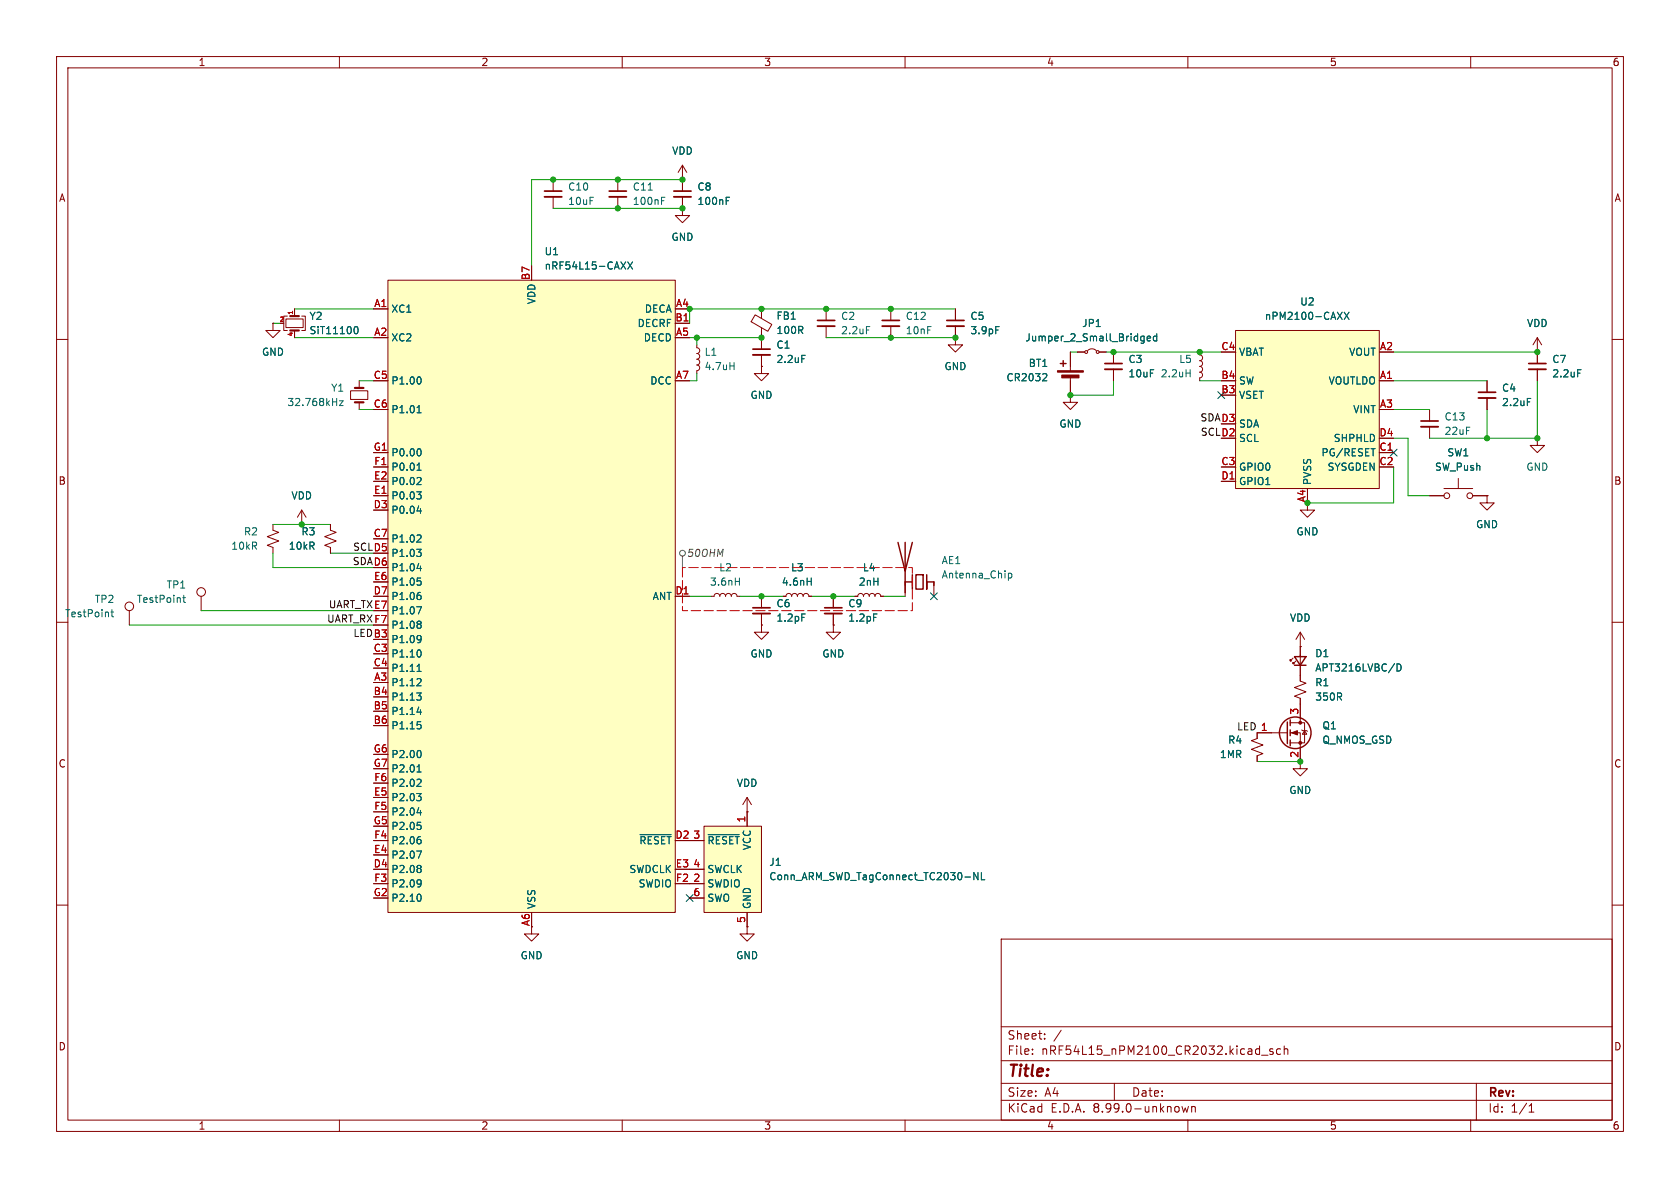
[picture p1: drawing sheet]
<svg xmlns="http://www.w3.org/2000/svg" width="297mm" height="210mm" viewBox="0 0 297 210" stroke-linecap="round" stroke-linejoin="round" font-family="sans-serif">
<g fill="none" stroke="#840000" stroke-width=".18">
<path d="M10 10h277v190h-277zM12 12h273v186h-273zM60 10v2M110 10v2M160 10v2M210 10v2M260 10v2M10 60h2M134.6 59.7v2M285 60h2M134.6 62.7v2.1M10 110h2"/>
<path d="M147.3 110.5v1.3h1.3l-1.3 1.2-1.3-1.2h1.3M147.3 110.5h.1M285 110h2M10 160h2M285 160h2M177 166h108v32h-108zM60 198v2M110 198v2M160 198v2M177 194.5h108M177 191.5h108M177 187.5h108"/>
<path d="M177 181.5h108M182.5 186.3v.1M182.5 185.5v.1M184.7 183.6v.1M184.7 182.8v.1M187.6 182.1l-1.3 2M197 191.5v3M209 195.6l.2 1 .3-.7 .3 .7 .3-1M210 198v2M210.7 195.6v1M210.7 195.7l.2-.1 .3 .1 .1 .9M223 186.5h1.2"/>
<path d="M225 185.5l-.3-.1-.2 .2v.2l.5 .2v.3h-.5M226.4 185.5l-.4-.1-.3 .3v.4l.1 .2h.6M227 185.5l.2-.1 .4 .1 .1 .9M227 184.9v1.5M260 198v2M261 191.5v6.5M270.3 196.6h.9M270.3 195.5l.4-.4v1.5"/>
</g>
<path d="M133.1 61.7h3" fill="none" stroke="#840000" stroke-width=".3"/>
<path d="M133.1 62.7h3" fill="none" stroke="#840000" stroke-width=".33"/>
<path d="M141.7 62.8h.7" fill="none" stroke="#006464" stroke-width=".18"/>
<path d="M124.5 146.1h10.1v15.2h-10.1z" fill="#ffffc2"/>
<g fill="none" stroke="#840000" stroke-width=".18">
<path d="M48.3 57.2v1.2h1.2l-1.2 1.3-1.3-1.3h1.3M48.3 57.2h.1M50.5 56.4h3.1v1.5h-3.1zM50.8 55.9h-.6v2.5h.6M52.1 54.6v1.3M52.1 58.4v1.3M53.3 55.9h.7v2.5h-.7M133.5 55.7l2.9 1.7-.7 1.2-2.9-1.7zM134.6 54.6v1.7M134.6 57.9v1.8M146 54.6v2M146 57.7v2"/>
<path d="M157.5 54.6v2M157.5 57.7v2M168.9 59.7v1.3h1.3l-1.3 1.2-1.3-1.2h1.3M168.9 59.7h.1M168.9 54.6v2M168.9 57.7v2M62 69.1h3v1.5h-3zM63.5 67.3v1.3M63.5 71.1v1.3M123.2 61v.5l.4 .1 .1 .4-.1 .3-.4 .2 .3 .1 .2 .2-.1 .5-.4 .2 .4 .1 .1 .4-.1 .4-.4 .1 .3 .2 .2 .3-.2 .4-.3 .1v.5M134.6 64.8v1.2h1.3l-1.3 1.3-1.3-1.3h1.3M134.6 64.8h.1"/>
<path d="M189.2 69.9v1.2h1.3l-1.3 1.3-1.2-1.3h1.2M189.2 69.9h.1M189.2 62.2v3.3M189.2 66.5v3.4M190.5 62.2h1.3M192.3 62a1.08 1.08 0 0 1 1.5 0M194.3 62.2h1.3M196.8 62.2v2.1M196.8 65.3v2M48.3 92.7v1l1 .4-2.1 .8 2.1 .7-2.1 .8 1.1 .4v1M53.3 92.7h.1M53.3 90.2l-.7 1.2"/>
<path d="M53.3 90.2l.8 1.2M53.3 90.2v2.5M58.4 92.7v1l1 .4-2 .8 2 .7-2 .8 1 .4v1M231.1 88.9v1.3h1.3l-1.3 1.2-1.2-1.2h1.2M22.9 108v2.5M35.6 105.4v2.6M125.7 105.4h.5l.2-.3 .3-.2 .4 .2 .2 .3 .1-.3 .4-.2 .3 .2 .2 .3 .1-.3 .4-.2 .3 .2 .2 .3 .1-.3 .4-.2 .4 .2 .1 .3h.5M134.6 110.5v1.3h1.3l-1.3 1.2-1.3-1.2h1.3M134.6 110.5h.1M134.6 105.4v2M134.6 108.5v2M138.4 105.4h.5l.2-.3 .3-.2 .4 .2 .2 .3 .1-.3 .4-.2 .3 .2 .2 .3 .1-.3 .4-.2 .3 .2 .2 .3 .1-.3 .4-.2 .4 .2 .1 .3h.5"/>
<path d="M147.3 105.4v2M147.3 108.5v2M151.1 105.4h.5l.2-.3 .3-.2 .4 .2 .2 .3 .1-.3 .4-.2 .3 .2 .2 .3 .1-.3 .4-.2 .3 .2 .2 .3 .1-.3 .4-.2 .4 .2 .1 .3h.5M160 102.9v2.5M165.1 102.9v2.5M228.6 116.3l-.5 .5v-.2v.2h.2M229.1 116.8l-.5 .5v-.2v.2h.3M229.9 114.3h.1M229.9 111.8v8.6l1 .4-2 .7 2 .8-2 .8 1 .3v4.4M229.9 111.8l-.8 1.2M229.9 111.8l.7 1.2M227.6 129.5h-5.4v1.1l-1 .3 2.1 .8-2.1 .8 2.1 .7-1.1 .4v1"/>
<path d="M228.1 129.5h1.8v6.4h1.2l-1.2 1.3-1.3-1.3h1.3M228.1 127.8h2.5v3.5h-2.5M230.1 129l.2 .2h.7l.1 .1M230.6 129.2l.4 .6h-.7zM121.9 148.6h2.6M121.9 153.7h2.6M121.9 156.2h2.6M121.9 158.8h2.6M124.5 146.1h10.1v15.2h-10.1zM132.1 143.5h.1M132.1 141v5.1M132.1 141l-.8 1.2"/>
<path d="M132.1 141l.7 1.2M132.1 163.8v1.3h1.2l-1.2 1.3-1.3-1.3h1.3M132.1 163.8h.1M132.1 161.3v2.5"/>
<circle cx="192" cy="62.2" r=".25"/>
<circle cx="194.1" cy="62.2" r=".25"/>
<circle cx="22.9" cy="107.2" r=".76"/>
<circle cx="35.6" cy="104.6" r=".76"/>
</g>
<g fill="none" stroke="#006464" stroke-width=".18">
<path d="M62.7 57.9l.2-.2a.68 .68 0 0 1 .4 .7 .68 .68 0 0 1-.4 .6l-.2-.1M153.2 57.7h.6M176 57.7h.6M201.9 59.4l.4 .1M202.3 59.4v1.1l-.3 .2M202.8 59.8l.6-.1v-.2l-.4-.1-.2 .2 .1 .6h.5M204.5 59.5l-.4-.1-.2 .3 .1 .5h.5M204.5 59v1.3M60 70.9h.7l-.7 .8h.7M129 64.7h.8M129.8 64.1v1.2M184.8 66l.3 .3-.1 .3-.7 .7h.8"/>
<path d="M202.3 60.2l-.4 .1M19.6 108.2h.5M19.8 107.8v1.1l.3 .1M32.3 105.7h.5M32.5 105.2v1.1l.3 .2M130 102.8h.7M130.7 102.2v1.2M141.7 108.5h.7M142.7 102.8h.7M143.4 102.2v1.2M154.4 108.5h.7M178.3 101.3v1.3"/>
<path d="M178.3 101.4l.3-.1 .3 .3-.1 .5h-.5M247 117.4a.64 .64 0 0 1 .7 .6 .64 .64 0 0 1-.7 .6zM125.2 147.5h5.5M170.6 155h1M172.9 154.2v1.3l-.7-1.3v1.3M173.5 154.2v1.3h.6"/>
</g>
<path d="M144.5 56.6h3.1M156 56.6h3M167.4 56.6h3M195.3 64.3h3.1M133.1 107.4h3M145.8 107.4h3" fill="none" stroke="#840000" stroke-width=".3"/>
<path d="M144.5 57.7h3.1M156 57.7h3M167.4 57.7h3M195.3 65.3h3.1M133.1 108.5h3M145.8 108.5h3" fill="none" stroke="#840000" stroke-width=".33"/>
<g fill="none" stroke="#840000" stroke-width=".25">
<path d="M187.5 64.3h1M188 63.8v1M158.7 95.9l1.3 5.1 1.3-5.1M160 95.9v8.9M160 102.9h1.3M161.3 101.6v2.5M161.9 101.6h1.3v2.5h-1.3zM163.8 101.6v2.5v-1.2h1.3v.6M228.9 116.1h2l-1 1.5zM228.9 117.6h2M227.6 127.6v3.8M228.1 127.3v1"/>
<path d="M228.1 129v1M228.1 130.8v1"/>
<circle cx="229" cy="129.5" r="2.79"/>
</g>
<path d="M51.3 55.9h1.5M51.3 58.4h1.5M62.7 71.1h1.6M62.7 68.6h1.6" fill="none" stroke="#840000" stroke-width=".38"/>
<g fill="#840000" stroke="#840000" stroke-width=".18">
<path d="M186.9 65.5h4.6v.3h-4.6z"/>
<path d="M187.7 66.3h3.1v.5h-3.1z"/>
<path d="M228.3 129.5l1.1-.3v.7z"/>
<circle cx="229.9" cy="127.8" r=".25"/>
<circle cx="229.9" cy="131.3" r=".25"/>
</g>
<path d="M68.6 49.5h50.8v111.8h-50.8z" fill="#ffffc2"/>
<path d="M66 54.6h2.6M68.6 49.5h50.8v111.8h-50.8zM119.4 57.2h2.5M66 82.6h2.6M66 87.6h2.6M119.4 105.4h2.5" fill="none" stroke="#840000" stroke-width=".18"/>
<g fill="none" stroke="#006464" stroke-width=".18">
<path d="M109.8 46.3l.8 1.3M110.6 46.3l-.8 1.3M111 46.3l.8 1.3M111.8 46.3l-.8 1.3M73.7 73h.7M74 71.9l.1-.2v1.3M74.1 66.6a.79 .79 0 0 1 0 1.3M74.1 79.3a.79 .79 0 0 1 0 1.3M73.7 86.9h.7l-.4 .5M73.7 97.1h.7l-.4 .5M73.7 83.1h.7M73.7 90.3h.8"/>
<path d="M74 82l.1-.1v1.2M74.2 84.4l.2 .2v.3l-.7 .8h.7M74.2 87.4l.2 .3v.3l-.2 .2M74.2 94.6l.2 .2v.3l-.7 .7h.7M74.2 97.6l.2 .2v.3l-.2 .3M74.3 89.9v.8M73.7 107.3h.8l-.5 1.2M73.7 100.5h.8M73.7 118.7h.7M73.8 102.2h.6M74 117.6l.1-.2v1.3M74.1 104.7h.2"/>
<path d="M74.1 114.9a.79 .79 0 0 1 0 1.2M74.2 102.7l.2 .2v.3l-.2 .2M74.2 105.2l.2 .2v.3l-.2 .3M74.2 109.8l.2 .2-.2 .3 .2 .3v.2l-.2 .3M74.2 112.3l.2 .2a1.03 1.03 0 0 1-.2 1M74.2 120l.2 .2v.3l-.7 .7h.7M74.3 100.1v.8M74.4 112.9l-.2 .2M73.7 122.5h.7l-.4 .5M73.7 125.9h.8M73.7 136.5h.7M73.8 127.6h.6"/>
<path d="M74 135.4l.1-.2v1.3M74.1 132.7a.79 .79 0 0 1 0 1.2M74.2 123l.2 .2v.3l-.2 .3M74.2 128.1l.2 .2v.3l-.2 .2M74.2 137.7l.2 .3v.3l-.7 .7h.7M74.3 125.5v.8M73.7 140.3h.7l-.4 .5M73.7 150.4h.8l-.5 1.3M73.7 143.7h.8M73.8 145.4h.6M74.1 147.9h.2M74.1 158.1a.79 .79 0 0 1 0 1.2"/>
<path d="M74.2 140.8l.2 .2v.3l-.2 .2M74.2 145.8l.2 .3v.3l-.2 .2M74.2 148.4l.2 .2v.3l-.2 .3M74.2 153l.2 .2-.2 .3 .2 .3v.2l-.2 .2M74.2 155.5l.2 .1a1.03 1.03 0 0 1-.2 1.1M74.3 143.2v.9M74.4 156.1l-.2 .2M113.2 147.5h5.4"/>
</g>
<path d="M218.4 58.4h25.4v28h-25.4z" fill="#ffffc2"/>
<g fill="none" stroke="#840000" stroke-width=".18">
<path d="M97.8 31.8v2M97.8 34.8v2M109.2 31.8v2M109.2 34.8v2M120.6 31.8h.1M120.6 36.8v1.3h1.3l-1.3 1.3-1.2-1.3h1.2M120.6 36.8h.1M120.6 29.2l-.7 1.3M120.6 29.2l.8 1.3M120.6 29.2v4.6M120.6 34.8v2M48.3 57.2h.1"/>
<path d="M52.1 54.6v1.3M52.1 58.4v1.3M66 54.6h2.6M119.4 57.2h2.5M134.6 54.6v1.3M134.6 58.4v3.3M168.9 59.7h.1M168.9 54.6v2M168.9 57.7v2M218.4 58.4h25.4v28h-25.4zM271.8 59.7l-.8 1.3M271.8 59.7l.7 1.3"/>
<path d="M271.8 59.7v4.6M134.6 64.8h.1M134.6 62.7v2.1M189.2 69.9h.1M189.2 62.2v2.6M189.2 67.3v2.6M190.5 62.2h1.3M194.3 62.2h1.3M196.8 62.2v2.1M196.8 65.3v2M212.1 62.2v.5l.4 .2 .1 .4-.1 .3-.4 .2h.3l.2 .3-.1 .5-.4 .2 .4 .2 .1 .4-.2 .3-.3 .1M212.1 65.8l.3 .1 .2 .4-.2 .3-.3 .2v.5"/>
<path d="M243.8 67.3h2.6M252.7 72.4v2M252.7 75.4v2.1M262.9 67.3v2M262.9 70.4v2M271.8 77.5v1.2h1.2l-1.2 1.3-1.3-1.3h1.3M271.8 77.5h.1M271.8 62.2h.1M271.8 65.3v2M53.3 92.7h.1M58.4 92.7v1M58.4 96.8v1"/>
<path d="M66 87.6h2.6M66 82.6h2.6M215.9 85.1h2.5M243.8 80h2.6M252.7 87.6h2.6M255.3 86.4h5M257.8 84.6v1.8M260.3 87.6h2.6M262.9 87.6v1.3h1.3l-1.3 1.3-1.3-1.3h1.3M262.9 87.6h.1M119.4 105.4h2.5M134.6 110.5h.1"/>
<path d="M134.6 105.4v2M134.6 108.5v2M138.4 105.4h.5M143 105.4h.5M147.3 110.5h.1M147.3 105.4v2M147.3 108.5v2M151.1 105.4h.5M155.7 105.4h.5M229.9 114.3h.1M229.9 114.3v1.8M229.9 117.6v2.8"/>
<path d="M222.2 133.6v1M224.8 129.5h-2.6v1.1M229.9 123.4v3.6M229.9 132.1v2.5M121.9 148.6h2.6M121.9 153.7h2.6M121.9 156.2h2.6M121.9 158.8h2.6M132.1 143.5h.1M132.1 143.5v2.6M94 163.8v1.3h1.2l-1.2 1.3-1.3-1.3h1.3M132.1 163.8h.1"/>
<path d="M132.1 161.3v2.5"/>
<circle cx="255.8" cy="87.6" r=".51"/>
<circle cx="259.8" cy="87.6" r=".51"/>
</g>
<g fill="none" stroke="#006464" stroke-width=".18">
<path d="M114.6 33.6h.7M117 35.5h.4M117 34.9h.6M128.4 35.5h.4M128.4 34.9h.6M62.7 57.9l.2-.2a.68 .68 0 0 1 .4 .7 .68 .68 0 0 1-.4 .6l-.2-.1M109.8 46.3l.8 1.3M110.6 46.3l-.8 1.3M111 46.3l.8 1.3M111.8 46.3l-.8 1.3M176 57.7h.6M201.9 59.4l.4 .1"/>
<path d="M202.3 59.4v1.1l-.3 .2M202.8 59.8l.6-.1v-.2l-.4-.1-.2 .2 .1 .6h.5M204.5 59.5l-.4-.1-.2 .3 .1 .5h.5M204.5 59v1.3M236.4 55.2l.9 1.3M237.3 55.2l-.9 1.3M237.6 55.2l.9 1.3M238.5 55.2l-.9 1.3M73.7 73h.7M74 71.9l.1-.2v1.3M74.1 66.6a.79 .79 0 0 1 0 1.3M74.1 79.3a.79 .79 0 0 1 0 1.3"/>
<path d="M141.7 62.8h.7M184.8 66l.3 .3-.1 .3-.7 .7h.8M202.3 60.2l-.4 .1M209.7 66h.7M210.4 65.3v1.3M242.4 79.3h.7M270 70.4h.6M278.9 65.4h.6M73.7 86.9h.7l-.4 .5M73.7 97.1h.7l-.4 .5M73.7 83.1h.7M73.7 90.3h.8"/>
<path d="M74 82l.1-.1v1.2M74.2 84.4l.2 .2v.3l-.7 .8h.7M74.2 87.4l.2 .3v.3l-.2 .2M74.2 94.6l.2 .2v.3l-.7 .7h.7M74.2 97.6l.2 .2v.3l-.2 .3M74.3 89.9v.8M73.7 107.3h.8l-.5 1.2M73.7 100.5h.8M73.7 118.7h.7M73.8 102.2h.6M74 117.6l.1-.2v1.3M74.1 104.7h.2"/>
<path d="M74.1 114.9a.79 .79 0 0 1 0 1.2M74.2 102.7l.2 .2v.3l-.2 .2M74.2 105.2l.2 .2v.3l-.2 .3M74.2 109.8l.2 .2-.2 .3 .2 .3v.2l-.2 .3M74.2 112.3l.2 .2a1.03 1.03 0 0 1-.2 1M74.2 120l.2 .2v.3l-.7 .7h.7M74.3 100.1v.8M74.4 112.9l-.2 .2M141.7 108.5h.7M142.7 102.8h.7M143.4 102.2v1.2M154.4 108.5h.7"/>
<path d="M247 117.4a.64 .64 0 0 1 .7 .6 .64 .64 0 0 1-.7 .6zM73.7 122.5h.7l-.4 .5M73.7 125.9h.8M73.7 136.5h.7M73.8 127.6h.6M74 135.4l.1-.2v1.3M74.1 132.7a.79 .79 0 0 1 0 1.2M74.2 123l.2 .2v.3l-.2 .3M74.2 128.1l.2 .2v.3l-.2 .2M74.2 137.7l.2 .3v.3l-.7 .7h.7M74.3 125.5v.8M73.7 140.3h.7l-.4 .5"/>
<path d="M73.7 150.4h.8l-.5 1.3M73.7 143.7h.8M73.8 145.4h.6M74.1 147.9h.2M74.1 158.1a.79 .79 0 0 1 0 1.2M74.2 140.8l.2 .2v.3l-.2 .2M74.2 145.8l.2 .3v.3l-.2 .2M74.2 148.4l.2 .2v.3l-.2 .3M74.2 153l.2 .2-.2 .3 .2 .3v.2l-.2 .2M74.2 155.5l.2 .1a1.03 1.03 0 0 1-.2 1.1M74.3 143.2v.9M74.4 156.1l-.2 .2"/>
<path d="M113.2 147.5h5.4M125.2 147.5h5.5M170.6 155h1M172.9 154.2v1.3l-.7-1.3v1.3M173.5 154.2v1.3h.6"/>
</g>
<path d="M96.3 33.8h3M107.7 33.8h3M119.1 33.8h3.1M251.2 74.4h3.1M261.4 69.3h3M270.3 64.3h3" fill="none" stroke="#840000" stroke-width=".3"/>
<path d="M96.3 34.8h3M107.7 34.8h3M119.1 34.8h3.1M251.2 75.4h3.1M261.4 70.4h3M270.3 65.3h3" fill="none" stroke="#840000" stroke-width=".33"/>
<g fill="none" stroke="#484848" stroke-width=".18">
<path d="M120.6 98.3v2"/>
<circle cx="120.7" cy="97.8" r=".51"/>
</g>
<path d="M120.6 100.3v7.7h40.7v-7.7h-40.7" fill="none" stroke="#f00" stroke-width=".18" stroke-dasharray="1.7 .6"/>
<g fill="none" stroke="#009600" stroke-width=".18">
<path d="M97.8 36.8h22.8M120.6 31.8h-26.6v15.2M48.3 57.2h1.2M52.1 54.6h13.9M52.1 59.7h13.9M121.9 59.7h12.7M123.2 59.7v1.3M146 59.7h22.9M168.9 54.6h-47v2.6M63.5 67.3h2.5M63.5 72.4h2.5M123.2 66v1.3h-1.3"/>
<path d="M189.2 62.2h1.3M195.6 62.2h20.3M196.8 67.3v2.6h-7.6M212.1 67.3h3.8M246.4 67.3h16.5M246.4 62.2h25.4M246.4 72.4h6.3M246.4 77.5h2.5v10.1h3.8M262.9 72.4v5.1M271.8 67.3v10.2h-19.1M48.3 97.8v2.5h17.7M48.3 92.7h10.1"/>
<path d="M58.4 97.8h7.6M246.4 82.6v6.3h-15.3M22.9 110.5h43.1M35.6 108h30.4M121.9 105.4h3.8M130.8 105.4h7.6M143.5 105.4h7.6M156.2 105.4h3.8M222.2 134.6h7.7"/>
</g>
<path d="M215.3 69.2l1.2 1.3M216.5 69.2l-1.2 1.3M245.8 79.4l1.2 1.2M247 79.4l-1.2 1.2M164.5 104.8l1.2 1.2M165.7 104.8l-1.2 1.2M121.3 158.1l1.2 1.3M122.5 158.1l-1.2 1.3" fill="none" stroke="#000084" stroke-width=".18"/>
<g fill="#009600" stroke="#009600" stroke-width=".18">
<circle cx="212.1" cy="62.2" r=".46"/>
<circle cx="271.8" cy="77.5" r=".46"/>
<circle cx="262.9" cy="77.5" r=".46"/>
<circle cx="271.8" cy="62.2" r=".46"/>
<circle cx="196.8" cy="62.2" r=".46"/>
<circle cx="121.9" cy="54.6" r=".46"/>
<circle cx="120.6" cy="31.8" r=".46"/>
<circle cx="120.6" cy="36.8" r=".46"/>
<circle cx="109.2" cy="31.8" r=".46"/>
<circle cx="109.2" cy="36.8" r=".46"/>
<circle cx="97.8" cy="31.8" r=".46"/>
<circle cx="53.3" cy="92.7" r=".46"/>
<circle cx="147.3" cy="105.4" r=".46"/>
<circle cx="134.6" cy="105.4" r=".46"/>
<circle cx="123.2" cy="59.7" r=".46"/>
<circle cx="134.6" cy="54.6" r=".46"/>
<circle cx="146" cy="54.6" r=".46"/>
<circle cx="134.6" cy="59.7" r=".46"/>
<circle cx="157.5" cy="54.6" r=".46"/>
<circle cx="157.5" cy="59.7" r=".46"/>
<circle cx="168.9" cy="59.7" r=".46"/>
<circle cx="231.1" cy="88.9" r=".46"/>
<circle cx="229.9" cy="134.6" r=".46"/>
<circle cx="189.2" cy="69.9" r=".46"/>
</g>
<text font-size="2.8" fill="#840000" x="178" y="190.9">Title:</text>
<g font-size="2.1" fill="#840000">
<text x="178" y="184">Sheet:</text>
<text x="178" y="186.7">File:</text>
<text x="184.1" y="186.7">nRF54L15_nPM2100_CR2032.kicad_sch</text>
<text x="178" y="196.9">KiCad</text>
<text x="178" y="194.1">Size:</text>
<text x="184.7" y="194.1">A4</text>
<text x="185.7" y="196.9">E.D.A.</text>
<text x="193.3" y="196.9">8.99.0-unknown</text>
<text x="200" y="194.1">Date:</text>
<text x="263" y="194.3">Rev:</text>
<text x="263" y="196.9">Id:</text>
<text x="267.1" y="196.9">1/1</text>
</g>
<g font-size="1.8" fill="#840000">
<text x="35" y="11.9">1</text>
<text x="85" y="11.9">2</text>
<text x="135" y="11.9">3</text>
<text x="185" y="11.9">4</text>
<text x="235" y="11.9">5</text>
<text x="285" y="11.9">6</text>
<text x="10.3" y="35.9">A</text>
<text x="285.3" y="35.9">A</text>
<text x="10.3" y="85.9">B</text>
<text x="230.9" y="88.9" transform="rotate(-90 230.9 88.9)">A4</text>
<text x="285.3" y="85.9">B</text>
<text x="10.3" y="135.9">C</text>
<text x="285.3" y="135.9">C</text>
<text x="93.7" y="163.8" transform="rotate(-90 93.7 163.8)">A6</text>
<text x="10.3" y="185.9">D</text>
<text x="285.3" y="185.9">D</text>
<text x="35" y="199.9">1</text>
<text x="85" y="199.9">2</text>
<text x="135" y="199.9">3</text>
<text x="185" y="199.9">4</text>
<text x="235" y="199.9">5</text>
<text x="285" y="199.9">6</text>
</g>
<g font-size="1.8" fill="#006464">
<text x="118.7" y="27.5">VDD</text>
<text x="100.3" y="33.9">C10</text>
<text x="111.8" y="33.9">C11</text>
<text x="123.2" y="33.9">C8</text>
<text x="100.3" y="36.4">10uF</text>
<text x="111.8" y="36.4">100nF</text>
<text x="123.2" y="36.4">100nF</text>
<text x="96.2" y="45.3">U1</text>
<text x="96.2" y="47.9">nRF54L15-CAXX</text>
<text x="118.6" y="42.8">GND</text>
<text x="94.8" y="53.9" transform="rotate(-90 94.8 53.9)">VDD</text>
<text x="54.6" y="56.7">Y2</text>
<text x="54.6" y="59.3">SiT11100</text>
<text x="69.1" y="55.5">XC1</text>
<text x="112.6" y="58">DECRF</text>
<text x="113.9" y="55.5">DECA</text>
<text x="137.2" y="56.7">FB1</text>
<text x="137.2" y="59.2">100R</text>
<text x="148.6" y="56.7">C2</text>
<text x="148.6" y="59.3">2.2uF</text>
<text x="160" y="56.7">C12</text>
<text x="160" y="59.3">10nF</text>
<text x="171.5" y="56.7">C5</text>
<text x="171.5" y="59.3">3.9pF</text>
<text x="191.2" y="58">JP1</text>
<text x="223.5" y="56.7">nPM2100-CAXX</text>
<text x="229.8" y="54.2">U2</text>
<text x="269.9" y="58">VDD</text>
<text x="46.2" y="63.1">GND</text>
<text x="69.1" y="60.6">XC2</text>
<text x="113.7" y="60.6">DECD</text>
<text x="124.5" y="65.6">4.7uH</text>
<text x="124.5" y="63.1">L1</text>
<text x="137.2" y="61.8">C1</text>
<text x="137.2" y="64.4">2.2uF</text>
<text x="166.9" y="65.6">GND</text>
<text x="181.2" y="60.6">Jumper_2_Small_Bridged</text>
<text x="181.8" y="65.1">BT1</text>
<text x="199.4" y="64.4">C3</text>
<text x="208.4" y="64.4">L5</text>
<text x="218.9" y="63.1">VBAT</text>
<text x="238.4" y="63.1">VOUT</text>
<text x="274.3" y="64.4">C7</text>
<text x="50.7" y="72">32.768kHz</text>
<text x="58.4" y="69.4">Y1</text>
<text x="69.1" y="68.2">P1.00</text>
<text x="114.9" y="68.2">DCC</text>
<text x="132.6" y="70.7">GND</text>
<text x="177.8" y="67.6">CR2032</text>
<text x="199.4" y="66.9">10uF</text>
<text x="205.1" y="66.9">2.2uH</text>
<text x="218.9" y="68.2">SW</text>
<text x="218.9" y="70.7">VSET</text>
<text x="234.8" y="68.2">VOUTLDO</text>
<text x="265.4" y="69.4">C4</text>
<text x="265.4" y="72">2.2uF</text>
<text x="274.3" y="66.9">2.2uF</text>
<text x="69.1" y="73.3">P1.01</text>
<text x="187.2" y="75.8">GND</text>
<text x="218.9" y="75.8">SDA</text>
<text x="239.1" y="73.3">VINT</text>
<text x="255.3" y="74.5">C13</text>
<text x="255.3" y="77.1">22uF</text>
<text x="69.1" y="80.9">P0.00</text>
<text x="69.1" y="83.4">P0.01</text>
<text x="218.9" y="83.4">GPIO0</text>
<text x="218.9" y="78.3">SCL</text>
<text x="233.5" y="80.9">PG/RESET</text>
<text x="234.6" y="83.4">SYSGDEN</text>
<text x="235.7" y="78.3">SHPHLD</text>
<text x="253.6" y="83.4">SW_Push</text>
<text x="255.8" y="80.9">SW1</text>
<text x="269.7" y="83.4">GND</text>
<text x="51.4" y="88.5">VDD</text>
<text x="69.1" y="86">P0.02</text>
<text x="69.1" y="88.5">P0.03</text>
<text x="218.9" y="86">GPIO1</text>
<text x="232" y="85.9" transform="rotate(-90 232 85.9)">PVSS</text>
<text x="43" y="94.8">R2</text>
<text x="53.2" y="94.8">R3</text>
<text x="69.1" y="91">P0.04</text>
<text x="229.1" y="94.8">GND</text>
<text x="260.9" y="93.6">GND</text>
<text x="40.8" y="97.4">10kR</text>
<text x="51" y="97.4">10kR</text>
<text x="69.1" y="96.1">P1.02</text>
<text x="69.1" y="98.7">P1.03</text>
<text x="69.1" y="101.2">P1.04</text>
<text x="127" y="101.2">L2</text>
<text x="139.7" y="101.2">L3</text>
<text x="152.4" y="101.2">L4</text>
<text x="166.4" y="99.9">AE1</text>
<text x="16.7" y="106.8">TP2</text>
<text x="24.1" y="106.8">TestPoint</text>
<text x="29.4" y="104.2">TP1</text>
<text x="69.1" y="103.7">P1.05</text>
<text x="69.1" y="106.3">P1.06</text>
<text x="115.3" y="106.3">ANT</text>
<text x="125.4" y="103.7">3.6nH</text>
<text x="137.2" y="107.5">C6</text>
<text x="138.1" y="103.7">4.6nH</text>
<text x="149.9" y="107.5">C9</text>
<text x="151.7" y="103.7">2nH</text>
<text x="166.4" y="102.5">Antenna_Chip</text>
<text x="11.4" y="109.3">TestPoint</text>
<text x="69.1" y="108.8">P1.07</text>
<text x="69.1" y="111.4">P1.08</text>
<text x="69.1" y="113.9">P1.09</text>
<text x="137.2" y="110.1">1.2pF</text>
<text x="149.9" y="110.1">1.2pF</text>
<text x="228" y="110.1">VDD</text>
<text x="69.1" y="116.4">P1.10</text>
<text x="69.1" y="119">P1.11</text>
<text x="132.6" y="116.4">GND</text>
<text x="145.3" y="116.4">GND</text>
<text x="232.4" y="116.4">D1</text>
<text x="232.4" y="118.9">APT3216LVBC/D</text>
<text x="69.1" y="121.5">P1.12</text>
<text x="69.1" y="124.1">P1.13</text>
<text x="232.4" y="121.5">R1</text>
<text x="232.4" y="124.1">350R</text>
<text x="69.1" y="126.6">P1.14</text>
<text x="69.1" y="129.1">P1.15</text>
<text x="217" y="131.7">R4</text>
<text x="233.7" y="131.7">Q_NMOS_GSD</text>
<text x="233.7" y="129.1">Q1</text>
<text x="69.1" y="134.2">P2.00</text>
<text x="69.1" y="136.8">P2.01</text>
<text x="215.6" y="134.2">1MR</text>
<text x="69.1" y="139.3">P2.02</text>
<text x="69.1" y="141.8">P2.03</text>
<text x="130.2" y="139.3">VDD</text>
<text x="227.8" y="140.6">GND</text>
<text x="69.1" y="144.4">P2.04</text>
<text x="69.1" y="146.9">P2.05</text>
<text x="69.1" y="149.5">P2.06</text>
<text x="112.9" y="149.5">~{RESET}</text>
<text x="125" y="149.5">~{RESET}</text>
<text x="69.1" y="152">P2.07</text>
<text x="69.1" y="154.5">P2.08</text>
<text x="111.2" y="154.5">SWDCLK</text>
<text x="125" y="154.5">SWCLK</text>
<text x="132.9" y="150.4" transform="rotate(-90 132.9 150.4)">VCC</text>
<text x="135.9" y="153.3">J1</text>
<text x="135.9" y="155.8">Conn_ARM_SWD_TagConnect_TC2030-NL</text>
<text x="69.1" y="157.1">P2.09</text>
<text x="69.1" y="159.6">P2.10</text>
<text x="94.8" y="160.8" transform="rotate(-90 94.8 160.8)">VSS</text>
<text x="112.8" y="157.1">SWDIO</text>
<text x="125" y="157.1">SWDIO</text>
<text x="125" y="159.6">SWO</text>
<text x="132.9" y="160.8" transform="rotate(-90 132.9 160.8)">GND</text>
<text x="91.9" y="169.8">GND</text>
<text x="130" y="169.8">GND</text>
</g>
<g font-size="1.8" fill="#a90000">
<text x="93.7" y="49.6" transform="rotate(-90 93.7 49.6)">B7</text>
<text x="66.1" y="54.4">A1</text>
<text x="66.1" y="59.4">A2</text>
<text x="119.3" y="56.9">B1</text>
<text x="119.4" y="54.4">A4</text>
<text x="119.4" y="59.4">A5</text>
<text x="215.8" y="62">C4</text>
<text x="243.9" y="62">A2</text>
<text x="66" y="67.1">C5</text>
<text x="119.4" y="67.1">A7</text>
<text x="215.8" y="67.1">B4</text>
<text x="215.8" y="69.6">B3</text>
<text x="243.9" y="67.1">A1</text>
<text x="66" y="72.1">C6</text>
<text x="215.8" y="74.7">D3</text>
<text x="215.8" y="77.2">D2</text>
<text x="243.8" y="77.2">D4</text>
<text x="243.9" y="72.1">A3</text>
<text x="66" y="79.8">G1</text>
<text x="66.1" y="82.3">F1</text>
<text x="215.8" y="82.3">C3</text>
<text x="243.8" y="79.8">C1</text>
<text x="243.8" y="82.3">C2</text>
<text x="66" y="89.9">D3</text>
<text x="66" y="84.8">E2</text>
<text x="66" y="87.4">E1</text>
<text x="215.8" y="84.8">D1</text>
<text x="66" y="95">C7</text>
<text x="66" y="97.5">D5</text>
<text x="66" y="100.1">D6</text>
<text x="66" y="105.2">D7</text>
<text x="66" y="102.6">E6</text>
<text x="66" y="107.7">E7</text>
<text x="119.3" y="105.2">D1</text>
<text x="66" y="112.8">B3</text>
<text x="66.1" y="110.2">F7</text>
<text x="66" y="115.3">C3</text>
<text x="66" y="117.9">C4</text>
<text x="66" y="122.9">B4</text>
<text x="66" y="125.5">B5</text>
<text x="66.1" y="120.4">A3</text>
<text x="66" y="128">B6</text>
<text x="222.8" y="129.3">1</text>
<text x="229.6" y="126.4" transform="rotate(-90 229.6 126.4)">3</text>
<text x="66" y="133.1">G6</text>
<text x="66" y="135.6">G7</text>
<text x="229.6" y="134.1" transform="rotate(-90 229.6 134.1)">2</text>
<text x="66" y="140.7">E5</text>
<text x="66.1" y="138.2">F6</text>
<text x="66.1" y="143.3">F5</text>
<text x="66" y="145.8">G5</text>
<text x="66.1" y="148.3">F4</text>
<text x="119.3" y="148.3">D2</text>
<text x="122.5" y="148.3">3</text>
<text x="131.8" y="145.5" transform="rotate(-90 131.8 145.5)">1</text>
<text x="66" y="153.4">D4</text>
<text x="66" y="150.9">E4</text>
<text x="66.1" y="156">F3</text>
<text x="119.4" y="153.4">E3</text>
<text x="119.4" y="156">F2</text>
<text x="122.5" y="153.4">4</text>
<text x="122.5" y="156">2</text>
<text x="66" y="158.5">G2</text>
<text x="122.5" y="158.5">6</text>
<text x="131.8" y="163.3" transform="rotate(-90 131.8 163.3)">5</text>
</g>
<g font-size="1.8" fill="#0f0f0f">
<text x="212.1" y="74.6">SDAD3</text>
<text x="212.2" y="77.1">SCLD2</text>
<text x="62.3" y="100">SDAD6</text>
<text x="62.3" y="97.4">SCLD5</text>
<text x="58" y="107.6">UART_TXE7</text>
<text x="57.7" y="110.1">UART_RXF7</text>
<text x="62.4" y="112.7">LEDB3</text>
<text x="218.6" y="129.2">LED 1</text>
</g>
<text font-size="1.8" fill="#484848" x="121.3" y="98.7">50OHM</text>
<g font-size="1.1" fill="#a90000">
<text x="49.3" y="56.9">2</text>
<text x="51.8" y="59.6" transform="rotate(-90 51.8 59.6)">4</text>
<text x="51.8" y="55.8" transform="rotate(-90 51.8 55.8)">1</text>
</g>
</svg>
